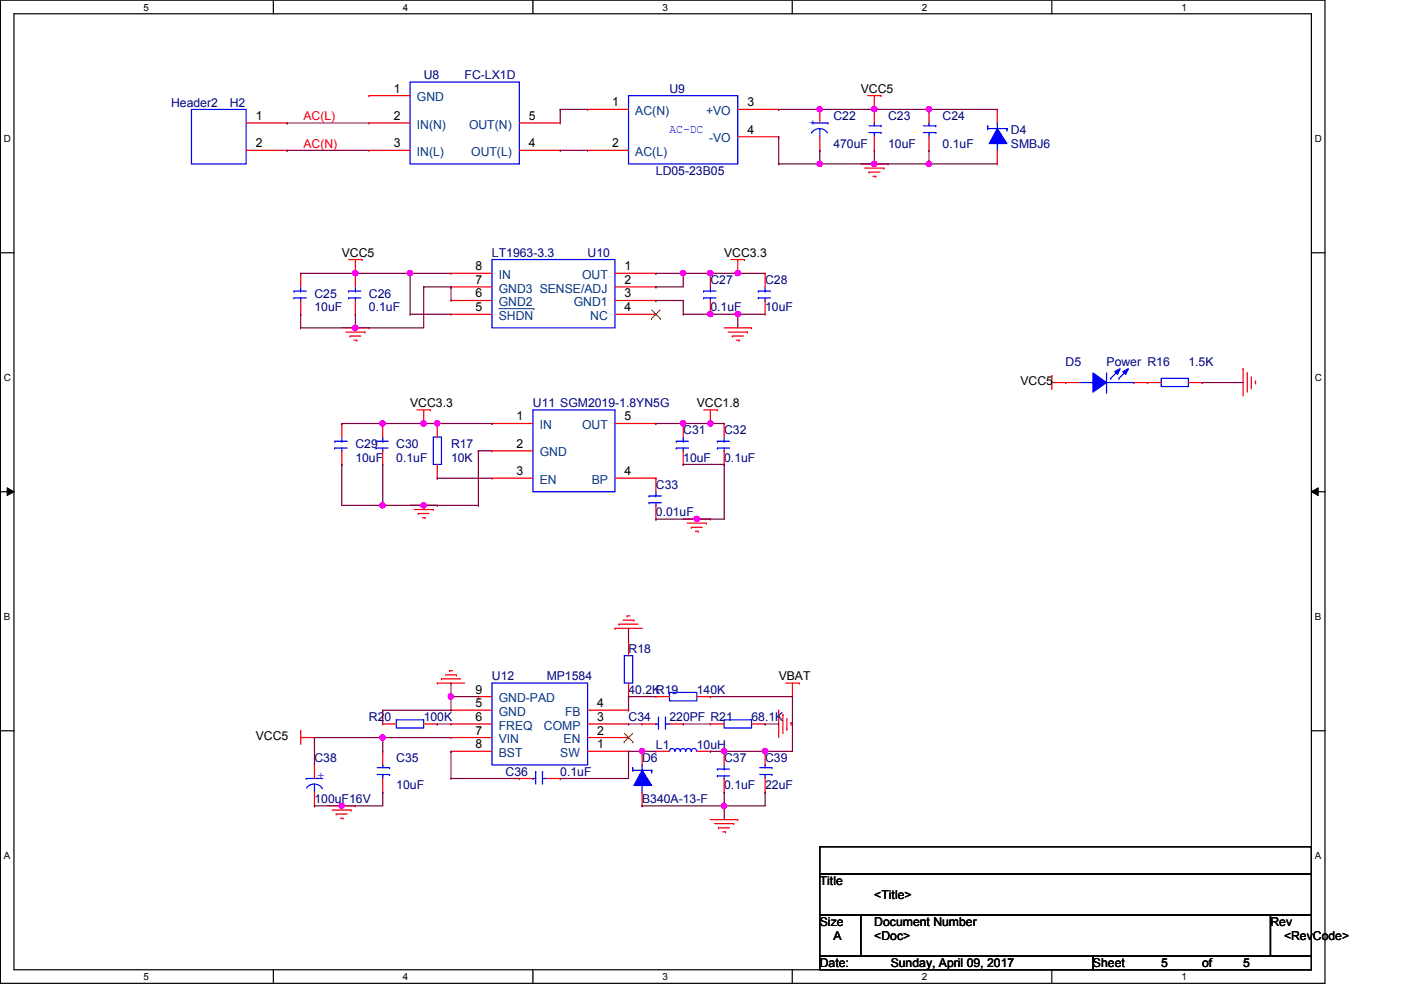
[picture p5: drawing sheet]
<svg xmlns="http://www.w3.org/2000/svg" width="297mm" height="210mm" viewBox="0 0 297 210" stroke-linecap="round" stroke-linejoin="round" font-family="sans-serif">
<path d="M.1 0h280.8v208.5h-280.8zM3 2.9h275v202.7h-275z" fill="none" stroke="#000" stroke-width=".25"/>
<g fill="#fff">
<path d="M30.4 .3h1.2v2.4h-1.2z"/>
<path d="M30.4 205.9h1.2v2.3h-1.2z"/>
</g>
<path d="M58 0v2.9M58 205.6v2.9" fill="none" stroke="#000" stroke-width=".25"/>
<g fill="#fff">
<path d="M85.4 .3h1.2v2.4h-1.2z"/>
<path d="M85.4 205.9h1.2v2.3h-1.2z"/>
</g>
<path d="M113 0v2.9M113 205.6v2.9" fill="none" stroke="#000" stroke-width=".25"/>
<g fill="#fff">
<path d="M140.5 .3h1.1v2.4h-1.1z"/>
<path d="M140.5 205.9h1.1v2.3h-1.1z"/>
</g>
<path d="M168 0v2.9M168 205.6v2.9" fill="none" stroke="#000" stroke-width=".25"/>
<g fill="#fff">
<path d="M195.4 .3h1.2v2.4h-1.2z"/>
<path d="M195.4 205.9h1.2v2.3h-1.2z"/>
</g>
<path d="M223 0v2.9M223 205.6v2.9" fill="none" stroke="#000" stroke-width=".25"/>
<g fill="#fff">
<path d="M250.5 .3h1.1v2.4h-1.1z"/>
<path d="M250.5 205.9h1.1v2.3h-1.1z"/>
<path d="M.8 28.2h1.5v2.4h-1.5z"/>
<path d="M278.8 28.2h1.4v2.4h-1.4z"/>
<path d="M.8 78.9h1.5v2.3h-1.5z"/>
<path d="M278.8 78.9h1.4v2.3h-1.4z"/>
</g>
<path d="M.1 53.6h2.9M278 53.6h2.9" fill="none" stroke="#000" stroke-width=".25"/>
<g fill="#fff">
<path d="M.8 129.6h1.4v2.3h-1.4z"/>
<path d="M278.8 129.6h1.3v2.3h-1.3z"/>
</g>
<path d="M.1 104.3h2.9M278 104.3h2.9" fill="none" stroke="#000" stroke-width=".25"/>
<path d="M1.5 103.4l1.5 .9-1.5 .8zM278 104.3l1.5-.9v1.7z" fill="#000"/>
<path d="M1.5 103.4l1.5 .9-1.5 .8zM278 104.3l1.5-.9v1.7z" fill="none" stroke="#000" stroke-width=".21"/>
<g fill="#fff">
<path d="M.8 180.3h1.4v2.3h-1.4z"/>
<path d="M278.8 180.3h1.3v2.3h-1.3z"/>
</g>
<path d="M.1 154.9h2.9M278 154.9h2.9M173.8 179.5h104.2v5.8h-104.2zM173.8 185.3h104.2v8.7h-104.2zM173.8 194h8.7v8.7h-8.7zM182.5 194h86.9v8.7h-86.9zM269.4 194h8.6v8.7h-8.6zM173.8 202.7h57.9v2.9h-57.9zM231.7 202.7h46.3v2.9h-46.3z" fill="none" stroke="#000" stroke-width=".25"/>
<g fill="none" stroke="#f00" stroke-width=".25">
<path d="M52.2 26.1h8.7M52.2 31.9h8.7M60.9 26.1h.1M60.9 31.9h.1M173.8 31.9h.1M173.8 23.2h.1M173.8 23.2v2.9M173.8 29v2.9M182.5 34.8h5.8M183.3 35.6h4.1M183.9 20.3h2.9M184.2 36.5h.1"/>
<path d="M184.2 36.5h2.4M185.1 37.4h.6M185.4 23.2h.1M185.4 20.3v2.9M185.7 37.4h.1M186.8 20.3h.1M187.4 35.6h.1M188.3 34.8h.1M197 31.9h.1M197 23.2h.1M197 23.2v2.9M197 29v2.9"/>
<path d="M73.9 55h2.9M75.3 58h.1M75.3 55v5.8M76.8 55h.1M150.6 58h.1M150.6 58v2.8M155 55h2.9M156.4 58h.1M156.4 55v3M157.9 55h.1M72.5 69.5h5.7M73.3 70.4h4.1"/>
<path d="M74.2 71.2h.1M74.2 71.2h2.3M75.1 72.1h.5M75.3 66.6h.1M75.3 63.7v2.9M75.6 72.1h.1M77.4 70.4h.1M78.2 69.5h.1M150.6 66.6h.1M150.6 63.7v2.9M153.5 69.5h5.8M154.4 70.4h4.1"/>
<path d="M155.3 71.2h.1M155.3 71.2h2.3M156.1 72.1h.6M156.7 72.1h.1M158.5 70.4h.1M159.3 69.5h.1M223 79.7h.1M223 79.7v2.8M263.6 78.2h.1M263.6 78.2v5.8M264.5 79.1h.1M264.5 79.1v4"/>
<path d="M265.3 79.9v2.4M88.4 86.9h2.9M89.8 89.8h.1M89.8 86.9v2.9M91.3 86.9h.1M92.7 89.8h.1M92.7 89.8v2.9M92.7 98.5v2.9M104.3 89.8h.1M104.3 95.6h.1M104.3 89.8h8.7M104.3 95.6h8.7"/>
<path d="M130.4 89.8h8.7M139.1 89.8h.1M144.9 89.8h.1M144.9 98.5h.1M144.9 89.8v2.9M144.9 95.6v2.9M149.2 86.9h2.9M150.6 89.8h.1M150.6 86.9v2.9M152.1 86.9h.1M223 81.1h2.9M225.9 81.1h.1"/>
<path d="M265.3 82.3h.1M266.2 80.8h.1M266.2 80.8v.6M86.9 107.1h5.8M87.8 108h4.1M88.7 108.9h.1M88.7 108.9h2.3M89.5 109.8h.6M90.1 109.8h.1M91.9 108h.1M92.7 107.1h.1M92.7 101.4h.1"/>
<path d="M104.3 101.4h.1M104.3 101.4h8.7M130.4 101.4h8.7M139.1 101.4h.1M144.9 110.1h5.7M145.7 110.9h4.1M146.6 111.8h.1M146.6 111.8h2.3M147.4 112.6h.6M148 112.6h.1M149.8 110.9h.1M150.6 110.1h.1"/>
<path d="M130.4 133.2h.1M130.4 133.2h5.7M131.2 132.3h.1M131.2 132.3h4.1M132.1 131.5h2.3M133 130.6h.1M133 130.6h.6M133.3 136.1h.1M133.3 136.1v2.9M134.4 131.5h.1M63.8 154.9h.1M63.8 156.4h2.9"/>
<path d="M63.8 154.9v2.9M66.7 156.4h.1M81.1 153.5h.1M81.1 153.5h2.9M89.8 153.5h2.9M92.7 144.8h.1M92.7 153.5h.1M92.7 144.8h5.8M93.6 143.9h.1M93.6 143.9h4.1M94.4 143.1h2.4M95.3 142.2h.1"/>
<path d="M95.3 142.2h.6M95.6 159.3h.1M95.6 156.4h.1M95.6 153.5h.1M95.6 150.6h.1M95.6 156.4h8.7M95.6 153.5h8.7M95.6 159.3h8.7M95.6 150.6h8.7M96.8 143.1h.1M101.4 147.7h.1M101.4 147.7h2.9"/>
<path d="M124.6 156.4h8.7M124.6 153.5h8.7M124.6 159.3h8.7M124.6 150.6h8.7M133.3 147.7h.1M133.3 159.3h.1M133.3 156.4h.1M133.3 153.5h.1M133.3 150.6h.1M133.3 144.8v2.9M139.1 159.3h.1M139.1 147.7h.1"/>
<path d="M139.1 159.3h2.8M139.1 147.7h2.8M147.7 159.3h2.9M147.7 147.7h2.9M150.6 159.3h.1M150.6 147.7h.1M162.2 159.3h.1M162.2 159.3v2.9M165.1 150.6h.1M165.1 150.6v5.8M166 151.5h.1M166 151.5v4"/>
<path d="M166.6 144.8h2.9M166.8 154.6h.1M166.8 152.3v2.3M167.7 153.2h.1M167.7 153.2v.6M168 147.7h.1M168 144.8v2.9M169.5 144.8h.1M69.6 170.9h5.7M70.4 171.7h4.1M71.3 172.6h.1M71.3 172.6h2.3"/>
<path d="M72.2 173.5h.5M72.7 173.5h.1M74.5 171.7h.1M75.3 170.9h.1M110.1 165.1h.1M110.1 165.1h2.9M115.9 165.1h2.9M118.8 165.1h.1M150.6 173.8h5.8M151.5 174.6h4.1M152.4 175.5h.1M152.4 175.5h2.3"/>
<path d="M153.2 176.4h.6M153.8 176.4h.1M155.6 174.6h.1M156.4 173.8h.1M162.2 168h.1M162.2 165.1v2.9"/>
</g>
<g fill="none" stroke="#00f" stroke-width=".25">
<path d="M40.6 23.2h11.6v11.6h-11.6zM172.1 26.1h3.5M173.8 27.3h.1M173.8 27.3v1.7M175.4 28.2a2.01 2.01 0 0 0-3.4 0M175.6 26.1h.1M195.8 28.1h2.6M195.8 26.7h2.6M197 28.1h.1M197 26.1h.1M197 26.1v.6M197 28.1v.9"/>
<path d="M198.4 28.1h.1M198.4 26.7h.1M73.9 61.7h.1M73.9 63.2h.1M73.9 61.7h2.6M73.9 63.2h2.6M75.3 61.7h.1M75.3 63.7h.1M75.3 60.8v.9M75.3 63.2v.5M149.2 61.7h.1M149.2 63.2h.1"/>
<path d="M149.2 61.7h2.6M149.2 63.2h2.6M150.6 61.7h.1M150.6 63.7h.1M150.6 60.8v.9M150.6 63.2v.5M91.9 92.7h1.7v5.8h-1.7zM113 86.9h17.4v17.4h-17.4zM143.4 93.6h.1M143.4 95h.1M143.4 93.6h2.6M143.4 95h2.6"/>
<path d="M144.9 93.6h.1M144.9 95.6h.1M144.9 92.7v.9M144.9 95v.6M132.4 139h1.8v5.8h-1.8zM84 152.6h5.8v1.7h-5.8zM104.3 144.8h20.3v17.4h-20.3zM141.9 146.8h5.8v1.8h-5.8zM143 159.3a.55 .55 0 0 0-.5-.6 .55 .55 0 0 0-.6 .6M144.2 159.3a.53 .53 0 0 0-.6-.6 .53 .53 0 0 0-.5 .6M145.3 159.3a.53 .53 0 0 0-.5-.6 .53 .53 0 0 0-.5 .6M146.5 159.3a.55 .55 0 0 0-.6-.6 .55 .55 0 0 0-.5 .6"/>
<path d="M147.7 159.3a.53 .53 0 0 0-.6-.6 .53 .53 0 0 0-.5 .6M113 165.1h.1M113 165.1h.6M113.6 163.6h.1M113.6 163.6v2.6M115 163.6h.1M115 165.1h.1M115 163.6v2.6M115 165.1h.9M161.1 164.2h2.6M161.1 162.8h2.6M162.2 164.2h.1"/>
<path d="M162.2 162.2h.1M162.2 162.2v.6M162.2 164.2v.9M163.7 164.2h.1M163.7 162.8h.1"/>
</g>
<path d="M132.3 157.3h.1M132.4 155.5l1.8 1.8M134.2 155.5l-1.9 1.8M134.2 157.3h.1" fill="none" stroke="#804000" stroke-width=".21"/>
<path d="M136.1 163.3l2.1 3.2h-3.8z" fill-rule="evenodd" fill="#00f"/>
<g fill="none" stroke="#00f" stroke-width=".25">
<path d="M133.3 20.3h23.1v14.5h-23.1zM184.2 28.1h2.6M184.2 26.7h2.6M185.4 28.1h.1M185.4 26.1h.1M185.4 26.1v.6M185.4 28.1v.9M186.8 28.1h.1M186.8 26.7h.1M104.3 55h26.1v14.5h-26.1zM62.3 61.7h.1M62.3 63.2h.1"/>
<path d="M62.3 61.7h2.6M62.3 63.2h2.6M63.8 61.7h.1M63.8 63.7h.1M63.8 60.8v.9M63.8 63.2v.5M79.7 93.6h.1M79.7 95h.1M79.7 93.6h2.6M79.7 95h2.6M81.1 93.6h.1M81.1 95.6h.1"/>
<path d="M81.1 92.7v.9M81.1 95v.6M246.2 80.2h5.8v1.8h-5.8zM139.1 153.5h.1M139.1 153.5h.5M139.6 152.1h.1M139.6 152.1v2.5M141.1 152.1h.1M141.1 153.5h.1M141.1 152.1v2.5M141.1 153.5h.8M64.9 165.1h.1"/>
<path d="M64.9 165.1h3.5M65 167.1a2.03 2.03 0 0 1 3.4 .1M66.7 166.2h.1M66.7 166.2v1.8M134.2 163.3h.1M134.2 162.8h.1M134.2 163.3h4M134.2 162.8v.5M136.1 163.3l2.1 3.2h-3.8zM136.1 168h.1M136.1 162.2h.1M136.1 162.2v1.1"/>
<path d="M136.1 166.5v1.5M138.2 163.3h.1M138.2 163.3v.6M152.1 163.1h.1M152.1 164.5h.1M152.1 163.1h2.6M152.1 164.5h2.6M153.5 163.1h.1M153.5 165.1h.1M153.5 162.2v.9M153.5 164.5v.6"/>
</g>
<g fill="none" stroke="#f00" stroke-width=".25">
<path d="M124.6 23.2h.1M124.6 31.9h.1M124.6 23.2h8.7M124.6 31.9h8.7M156.4 23.2h8.7M156.4 29h8.7M165.1 23.2h.1M165.1 29h.1M185.4 31.9h.1M185.4 23.2h.1M185.4 23.2v2.9M185.4 29v2.9"/>
<path d="M63.8 58h.1M63.8 58v2.8M95.6 58h.1M95.6 58h8.7M130.4 58h8.7M139.1 58h.1M63.8 66.6h.1M63.8 63.7v2.9M95.6 60.8h.1M95.6 63.7h.1M95.6 66.6h.1M95.6 60.8h8.7"/>
<path d="M95.6 63.7h8.7M95.6 66.6h8.7M130.4 60.8h8.7M130.4 63.7h8.7M130.4 66.6h8.7M139.1 60.8h.1M139.1 63.7h.1M139.1 66.6h.1M81.1 89.8h.1M81.1 98.5h.1M81.1 89.8v2.9M81.1 95.6v2.9"/>
<path d="M243.3 81.1h.1M243.3 81.1h2.9M252 81.1h2.9M254.9 81.1h.1M136.1 159.3h.1M136.1 153.5h.1M136.1 159.3v2.9M136.1 153.5h3M141.9 153.5h3M144.9 153.5h.1M153.5 159.3h.1M153.5 159.3v2.9"/>
<path d="M66.7 170.9h.1M66.7 162.2h.1M66.7 162.2v2.9M66.7 168v2.9M136.1 170.9h.1M136.1 168v2.9M153.5 168h.1M153.5 165.1v2.9"/>
</g>
<path d="M138.1 67.6h.1M138.2 65.7l1.8 1.9M140 65.7l-1.9 1.9M140 67.6h.1" fill="none" stroke="#804000" stroke-width=".21"/>
<path d="M105.7 65.4h7.5M113.2 65.4h.1" fill="none" stroke="#004080" stroke-width=".21"/>
<path d="M236.3 78.8l1.2-.6-.6 1.2z" fill-rule="evenodd" fill="#00f"/>
<path d="M236.3 78.8l1.2-.6-.6 1.2zM237.2 78.5l-1.7 1.7M239 78.5l-1.8 1.7M228.8 81.1h2.9M231.7 81.1h.1M234.6 81.1h5.8M235.5 80.2h.1M237.2 80.2h.1M240.4 81.1h.1" fill="none" stroke="#00f" stroke-width=".25"/>
<path d="M231.7 79.1l2.9 2-2.9 2z" fill-rule="evenodd" fill="#00f"/>
<path d="M231.7 79.1l2.9 2-2.9 2zM234.6 79.1v4M234.6 83.1h.1" fill="none" stroke="#00f" stroke-width=".25"/>
<path d="M238.1 78.8l1.1-.6-.5 1.2z" fill-rule="evenodd" fill="#00f"/>
<g fill="none" stroke="#00f" stroke-width=".25">
<path d="M86.9 17.4h23.2v17.4h-23.2zM238.1 78.8l1.1-.6-.5 1.2zM152.1 93.6h.1M152.1 95h.1M152.1 93.6h2.6M152.1 95h2.6M153.5 93.6h.1M153.5 95.6h.1M153.5 92.7v.9M153.5 95v.6M137.6 105.2h.1M137.6 106.6h.1"/>
<path d="M137.6 105.2h2.6M137.6 106.6h2.6M139.1 105.2h.1M139.1 107.1h.1M139.1 104.3v.9M139.1 106.6v.5M80 164.2h2.6M80 162.8h2.6M81.1 164.2h.1M81.1 162.2h.1M81.1 162.2v.6M81.1 164.2v.9"/>
<path d="M82.6 164.2h.1M82.6 162.8h.1"/>
</g>
<g fill="none" stroke="#f00" stroke-width=".25">
<path d="M78.2 20.3h.1M78.2 26.1h.1M78.2 31.9h.1M78.2 20.3h8.7M78.2 26.1h8.7M78.2 31.9h8.7M110.1 26.1h8.7M110.1 31.9h8.7M118.8 31.9h.1M118.8 26.1h.1M153.5 89.8h.1M153.5 98.5h.1"/>
<path d="M153.5 89.8v2.9M153.5 95.6v2.9M225.9 81.1h.1M225.9 81.1h2.9M240.4 81.1h2.9M243.3 81.1h.1M139.1 101.4h.1M139.1 110.1h.1M139.1 101.4v2.9M139.1 107.1v3M81.1 159.3h.1M81.1 159.3v2.9"/>
<path d="M81.1 168h.1M81.1 165.1v2.9"/>
</g>
<path d="M211.5 27.3l2 3.1h-3.8z" fill-rule="evenodd" fill="#00f"/>
<g fill="none" stroke="#00f" stroke-width=".25">
<path d="M209.4 27.3h.1M209.4 26.7h.1M209.4 27.3h4.1M209.4 26.7v.6M211.5 27.3l2 3.1h-3.8zM211.5 31.9h.1M211.5 26.1h.1M211.5 26.1v1.2M211.5 30.4v1.5M213.5 27.3h.1M213.5 27.3v.5M160.8 61.7h.1"/>
<path d="M160.8 63.2h.1M160.8 61.7h2.6M160.8 63.2h2.6M162.2 61.7h.1M162.2 63.7h.1M162.2 60.8v.9M162.2 63.2v.5M71 93.6h.1M71 95h.1M71 93.6h2.6M71 95h2.6M72.5 93.6h.1"/>
<path d="M72.5 95.6h.1M72.5 92.7v.9M72.5 95v.6M153.5 152.6h5.8v1.7h-5.8z"/>
</g>
<g fill="none" stroke="#f00" stroke-width=".25">
<path d="M211.5 34.8h.1M211.5 23.2h.1M211.5 23.2v2.9M211.5 31.9v2.9M162.2 58h.1M162.2 58v2.8M162.2 66.6h.1M162.2 63.7v2.9M72.5 89.8h.1M72.5 98.5h.1M72.5 89.8v2.9M72.5 95.6v2.9"/>
<path d="M150.6 153.5h.1M150.6 153.5h2.9M159.3 153.5h2.9M162.2 153.5h.1"/>
</g>
<path d="M60.9 26.1h.1M60.9 31.9h.1M60.9 31.9h17.3M60.9 26.1h17.3M118.8 23.2h.1M118.8 31.9h.1M118.8 23.2h5.8M118.8 23.2v2.9M118.8 31.9h5.8M165.1 23.2h.1M165.1 23.2h20.3M173.8 23.2h.1" fill="none" stroke="#800040" stroke-width=".25"/>
<circle cx="185.4" cy="23.2" r=".56" fill="#f0f"/>
<circle cx="185.4" cy="23.2" r=".56" fill="none" stroke="#f0f" stroke-width=".25"/>
<circle cx="173.8" cy="23.2" r=".56" fill="#f0f"/>
<circle cx="173.8" cy="23.2" r=".56" fill="none" stroke="#f0f" stroke-width=".25"/>
<path d="M185.4 23.2h.1M185.4 23.2h26.1M197 23.2h.1" fill="none" stroke="#800040" stroke-width=".25"/>
<circle cx="196.9" cy="23.2" r=".56" fill="#f0f"/>
<circle cx="196.9" cy="23.2" r=".56" fill="none" stroke="#f0f" stroke-width=".25"/>
<path d="M165.1 34.8h.1M165.1 29h.1M165.1 34.8h20.3M165.1 29v5.8M173.8 31.9h.1M173.8 34.8h.1M173.8 31.9v2.9" fill="none" stroke="#800040" stroke-width=".25"/>
<circle cx="185.4" cy="34.8" r=".56" fill="#f0f"/>
<circle cx="185.4" cy="34.8" r=".56" fill="none" stroke="#f0f" stroke-width=".25"/>
<circle cx="173.8" cy="34.8" r=".56" fill="#f0f"/>
<circle cx="173.8" cy="34.8" r=".56" fill="none" stroke="#f0f" stroke-width=".25"/>
<path d="M185.4 31.9h.1M185.4 34.8h.1M185.4 31.9v2.9M185.4 34.8h11.6" fill="none" stroke="#800040" stroke-width=".25"/>
<circle cx="196.9" cy="34.8" r=".56" fill="#f0f"/>
<circle cx="196.9" cy="34.8" r=".56" fill="none" stroke="#f0f" stroke-width=".25"/>
<path d="M197 31.9h.1M197 34.8h.1M197 31.9v2.9M197 34.8h14.5M63.8 58h.1M63.8 58h11.5" fill="none" stroke="#800040" stroke-width=".25"/>
<circle cx="75.3" cy="57.9" r=".56" fill="#f0f"/>
<circle cx="75.3" cy="57.9" r=".56" fill="none" stroke="#f0f" stroke-width=".25"/>
<path d="M75.3 58h.1M75.3 58h11.6" fill="none" stroke="#800040" stroke-width=".25"/>
<circle cx="86.9" cy="57.9" r=".56" fill="#f0f"/>
<circle cx="86.9" cy="57.9" r=".56" fill="none" stroke="#f0f" stroke-width=".25"/>
<g fill="none" stroke="#800040" stroke-width=".25">
<path d="M86.9 58h.1M86.9 58v8.6M86.9 58h8.7M63.8 69.5h.1M75.3 69.5h.1M75.3 66.6h.1M75.3 66.6v2.9M86.9 66.6h.1M86.9 66.6h8.7M89.8 60.8h.1M89.8 60.8h5.8M89.8 60.8v8.7h-26"/>
<path d="M95.6 60.8h.1M95.6 60.8v2.9"/>
</g>
<circle cx="75.3" cy="69.5" r=".56" fill="#f0f"/>
<circle cx="75.3" cy="69.5" r=".56" fill="none" stroke="#f0f" stroke-width=".25"/>
<path d="M139.1 58h.1M139.1 58h5.8M63.8 66.6h.1M63.8 66.6v2.9" fill="none" stroke="#800040" stroke-width=".25"/>
<circle cx="144.8" cy="57.9" r=".56" fill="#f0f"/>
<circle cx="144.8" cy="57.9" r=".56" fill="none" stroke="#f0f" stroke-width=".25"/>
<path d="M150.6 58h.1M150.6 58h5.8" fill="none" stroke="#800040" stroke-width=".25"/>
<circle cx="156.4" cy="57.9" r=".56" fill="#f0f"/>
<circle cx="156.4" cy="57.9" r=".56" fill="none" stroke="#f0f" stroke-width=".25"/>
<path d="M144.9 58h.1M144.9 58v2.8h-5.8M144.9 58h5.7M139.1 60.8h.1" fill="none" stroke="#800040" stroke-width=".25"/>
<circle cx="150.6" cy="57.9" r=".56" fill="#f0f"/>
<circle cx="150.6" cy="57.9" r=".56" fill="none" stroke="#f0f" stroke-width=".25"/>
<path d="M139.1 63.7h.1M139.1 63.7h5.8M144.9 63.7h.1M144.9 66.6h.1M144.9 63.7v2.9M144.9 66.6h11.5M150.6 66.6h.1" fill="none" stroke="#800040" stroke-width=".25"/>
<circle cx="150.6" cy="66.6" r=".56" fill="#f0f"/>
<circle cx="150.6" cy="66.6" r=".56" fill="none" stroke="#f0f" stroke-width=".25"/>
<path d="M156.4 66.6h.1M156.4 66.6v2.9M156.4 66.6h5.8" fill="none" stroke="#800040" stroke-width=".25"/>
<circle cx="156.4" cy="66.6" r=".56" fill="#f0f"/>
<circle cx="156.4" cy="66.6" r=".56" fill="none" stroke="#f0f" stroke-width=".25"/>
<path d="M156.4 58h.1M156.4 58h5.8M150.6 159.3h.1M150.6 159.3h2.9" fill="none" stroke="#800040" stroke-width=".25"/>
<circle cx="153.5" cy="159.3" r=".56" fill="#f0f"/>
<circle cx="153.5" cy="159.3" r=".56" fill="none" stroke="#f0f" stroke-width=".25"/>
<path d="M133.3 159.3h.1M133.3 159.3h2.8M153.5 170.9h.1M153.5 170.9v2.9" fill="none" stroke="#800040" stroke-width=".25"/>
<circle cx="136.1" cy="159.3" r=".56" fill="#f0f"/>
<circle cx="136.1" cy="159.3" r=".56" fill="none" stroke="#f0f" stroke-width=".25"/>
<path d="M66.7 156.4h.1M66.7 156.4v5.8M66.7 156.4h14.4M81.1 150.6h.1M81.1 150.6v2.9M95.6 147.7h.1M95.6 147.7h5.8" fill="none" stroke="#800040" stroke-width=".25"/>
<circle cx="95.6" cy="147.7" r=".56" fill="#f0f"/>
<circle cx="95.6" cy="147.7" r=".56" fill="none" stroke="#f0f" stroke-width=".25"/>
<path d="M95.6 144.8h.1M95.6 159.3h.1M95.6 144.8v2.9M95.6 159.3v5.8M133.3 159.3h.1M133.3 159.3v5.8h-14.5M95.6 165.1h.1M95.6 165.1h14.5M118.8 165.1h.1M136.1 170.9h.1M153.5 168h.1M153.5 168v2.9h-17.4" fill="none" stroke="#800040" stroke-width=".25"/>
<circle cx="153.5" cy="170.9" r=".56" fill="#f0f"/>
<circle cx="153.5" cy="170.9" r=".56" fill="none" stroke="#f0f" stroke-width=".25"/>
<g fill="none" stroke="#800040" stroke-width=".25">
<path d="M133.3 133.2h.1M133.3 133.2v2.9M81.1 150.6h.1M95.6 147.7h.1M95.6 147.7v2.9h-14.5M133.3 153.5h.1M133.3 147.7h.1M133.3 153.5h2.8M133.3 147.7v2.9M133.3 147.7h5.8M136.1 159.3h.1M136.1 159.3h3"/>
<path d="M144.9 153.5h.1M144.9 153.5h5.7M150.6 147.7h.1M150.6 147.7h17.4M153.5 159.3h.1M162.2 153.5h.1M162.2 159.3h.1M162.2 153.5h2.9M168 147.7h.1M168 147.7v11.6h-14.5"/>
</g>
<circle cx="162.2" cy="159.3" r=".56" fill="#f0f"/>
<circle cx="162.2" cy="159.3" r=".56" fill="none" stroke="#f0f" stroke-width=".25"/>
<path d="M81.1 156.4h.1M81.1 156.4v2.9M92.7 153.5h.1M92.7 153.5h2.9M153.5 170.9h.1M162.2 168h.1M162.2 168v2.9h-8.7" fill="none" stroke="#800040" stroke-width=".25"/>
<circle cx="81.1" cy="156.4" r=".56" fill="#f0f"/>
<circle cx="81.1" cy="156.4" r=".56" fill="none" stroke="#f0f" stroke-width=".25"/>
<path d="M81.1 156.4h.1M81.1 156.4h14.5M72.5 170.9h.1M72.5 170.9h8.6" fill="none" stroke="#800040" stroke-width=".25"/>
<circle cx="72.4" cy="170.9" r=".56" fill="#f0f"/>
<circle cx="72.4" cy="170.9" r=".56" fill="none" stroke="#f0f" stroke-width=".25"/>
<path d="M72.5 89.8h.1M72.5 89.8h8.6M254.9 81.1h.1M254.9 81.1h8.7M66.7 170.9h.1M66.7 170.9h5.8M81.1 168h.1M81.1 168v2.9" fill="none" stroke="#800040" stroke-width=".25"/>
<circle cx="81.1" cy="89.8" r=".56" fill="#f0f"/>
<circle cx="81.1" cy="89.8" r=".56" fill="none" stroke="#f0f" stroke-width=".25"/>
<path d="M81.1 89.8h8.7M81.1 98.5v8.6M89.8 89.8h.1M81.1 107.1h.1M81.1 107.1h8.7M89.8 107.1h.1" fill="none" stroke="#800040" stroke-width=".25"/>
<circle cx="81.1" cy="107.1" r=".56" fill="#f0f"/>
<circle cx="81.1" cy="107.1" r=".56" fill="none" stroke="#f0f" stroke-width=".25"/>
<path d="M72.5 98.5h.1M72.5 98.5v8.6h8.6M101.4 95.6h.1M101.4 95.6h2.9M101.4 95.6v11.5M139.1 89.8h.1M139.1 89.8h5.8M81.1 107.1h.1" fill="none" stroke="#800040" stroke-width=".25"/>
<circle cx="144.8" cy="89.8" r=".56" fill="#f0f"/>
<circle cx="144.8" cy="89.8" r=".56" fill="none" stroke="#f0f" stroke-width=".25"/>
<path d="M144.9 89.8h.1M144.9 89.8h5.7" fill="none" stroke="#800040" stroke-width=".25"/>
<circle cx="150.6" cy="89.8" r=".56" fill="#f0f"/>
<circle cx="150.6" cy="89.8" r=".56" fill="none" stroke="#f0f" stroke-width=".25"/>
<path d="M144.9 98.5h.1M144.9 98.5h8.6M153.5 98.5h.1M153.5 98.5v11.6h-14.4M139.1 110.1h.1M147.7 110.1h.1" fill="none" stroke="#800040" stroke-width=".25"/>
<circle cx="147.7" cy="110" r=".56" fill="#f0f"/>
<circle cx="147.7" cy="110" r=".56" fill="none" stroke="#f0f" stroke-width=".25"/>
<path d="M89.8 89.8h2.9M92.7 89.8h.1M150.6 89.8h.1M150.6 89.8h2.9" fill="none" stroke="#800040" stroke-width=".25"/>
<circle cx="89.8" cy="89.8" r=".57" fill="#f0f"/>
<circle cx="89.8" cy="89.8" r=".57" fill="none" stroke="#f0f" stroke-width=".25"/>
<path d="M89.8 107.1h11.6M101.4 107.1h.1" fill="none" stroke="#800040" stroke-width=".25"/>
<circle cx="89.8" cy="107.2" r=".56" fill="#f0f"/>
<circle cx="89.8" cy="107.2" r=".56" fill="none" stroke="#f0f" stroke-width=".25"/>
<path d="M92.7 89.8h11.6M104.3 89.8h.1" fill="none" stroke="#800040" stroke-width=".25"/>
<circle cx="92.7" cy="89.8" r=".56" fill="#f0f"/>
<circle cx="92.7" cy="89.8" r=".56" fill="none" stroke="#f0f" stroke-width=".25"/>
<path d="M92.7 101.4h.1M92.7 101.4h11.6" fill="none" stroke="#800040" stroke-width=".25"/>
<circle cx="185.4" cy="23.2" r=".56" fill="#f0f"/>
<circle cx="185.4" cy="23.2" r=".56" fill="none" stroke="#f0f" stroke-width=".25"/>
<circle cx="173.8" cy="23.2" r=".56" fill="#f0f"/>
<circle cx="173.8" cy="23.2" r=".56" fill="none" stroke="#f0f" stroke-width=".25"/>
<circle cx="196.9" cy="23.2" r=".56" fill="#f0f"/>
<circle cx="196.9" cy="23.2" r=".56" fill="none" stroke="#f0f" stroke-width=".25"/>
<circle cx="185.4" cy="34.8" r=".56" fill="#f0f"/>
<circle cx="185.4" cy="34.8" r=".56" fill="none" stroke="#f0f" stroke-width=".25"/>
<circle cx="173.8" cy="34.8" r=".56" fill="#f0f"/>
<circle cx="173.8" cy="34.8" r=".56" fill="none" stroke="#f0f" stroke-width=".25"/>
<circle cx="196.9" cy="34.8" r=".56" fill="#f0f"/>
<circle cx="196.9" cy="34.8" r=".56" fill="none" stroke="#f0f" stroke-width=".25"/>
<circle cx="75.3" cy="57.9" r=".56" fill="#f0f"/>
<circle cx="75.3" cy="57.9" r=".56" fill="none" stroke="#f0f" stroke-width=".25"/>
<circle cx="86.9" cy="57.9" r=".56" fill="#f0f"/>
<circle cx="86.9" cy="57.9" r=".56" fill="none" stroke="#f0f" stroke-width=".25"/>
<circle cx="75.3" cy="69.5" r=".56" fill="#f0f"/>
<circle cx="75.3" cy="69.5" r=".56" fill="none" stroke="#f0f" stroke-width=".25"/>
<circle cx="144.8" cy="57.9" r=".56" fill="#f0f"/>
<circle cx="144.8" cy="57.9" r=".56" fill="none" stroke="#f0f" stroke-width=".25"/>
<circle cx="156.4" cy="57.9" r=".56" fill="#f0f"/>
<circle cx="156.4" cy="57.9" r=".56" fill="none" stroke="#f0f" stroke-width=".25"/>
<circle cx="150.6" cy="57.9" r=".56" fill="#f0f"/>
<circle cx="150.6" cy="57.9" r=".56" fill="none" stroke="#f0f" stroke-width=".25"/>
<circle cx="150.6" cy="66.6" r=".56" fill="#f0f"/>
<circle cx="150.6" cy="66.6" r=".56" fill="none" stroke="#f0f" stroke-width=".25"/>
<circle cx="156.4" cy="66.6" r=".56" fill="#f0f"/>
<circle cx="156.4" cy="66.6" r=".56" fill="none" stroke="#f0f" stroke-width=".25"/>
<circle cx="153.5" cy="159.3" r=".56" fill="#f0f"/>
<circle cx="153.5" cy="159.3" r=".56" fill="none" stroke="#f0f" stroke-width=".25"/>
<circle cx="136.1" cy="159.3" r=".56" fill="#f0f"/>
<circle cx="136.1" cy="159.3" r=".56" fill="none" stroke="#f0f" stroke-width=".25"/>
<circle cx="95.6" cy="147.7" r=".56" fill="#f0f"/>
<circle cx="95.6" cy="147.7" r=".56" fill="none" stroke="#f0f" stroke-width=".25"/>
<circle cx="153.5" cy="170.9" r=".56" fill="#f0f"/>
<circle cx="153.5" cy="170.9" r=".56" fill="none" stroke="#f0f" stroke-width=".25"/>
<circle cx="162.2" cy="159.3" r=".56" fill="#f0f"/>
<circle cx="162.2" cy="159.3" r=".56" fill="none" stroke="#f0f" stroke-width=".25"/>
<circle cx="81.1" cy="156.4" r=".56" fill="#f0f"/>
<circle cx="81.1" cy="156.4" r=".56" fill="none" stroke="#f0f" stroke-width=".25"/>
<circle cx="72.4" cy="170.9" r=".56" fill="#f0f"/>
<circle cx="72.4" cy="170.9" r=".56" fill="none" stroke="#f0f" stroke-width=".25"/>
<circle cx="81.1" cy="89.8" r=".56" fill="#f0f"/>
<circle cx="81.1" cy="89.8" r=".56" fill="none" stroke="#f0f" stroke-width=".25"/>
<circle cx="81.1" cy="107.1" r=".56" fill="#f0f"/>
<circle cx="81.1" cy="107.1" r=".56" fill="none" stroke="#f0f" stroke-width=".25"/>
<circle cx="144.8" cy="89.8" r=".56" fill="#f0f"/>
<circle cx="144.8" cy="89.8" r=".56" fill="none" stroke="#f0f" stroke-width=".25"/>
<circle cx="150.6" cy="89.8" r=".56" fill="#f0f"/>
<circle cx="150.6" cy="89.8" r=".56" fill="none" stroke="#f0f" stroke-width=".25"/>
<circle cx="147.7" cy="110" r=".56" fill="#f0f"/>
<circle cx="147.7" cy="110" r=".56" fill="none" stroke="#f0f" stroke-width=".25"/>
<circle cx="89.8" cy="89.8" r=".57" fill="#f0f"/>
<circle cx="89.8" cy="89.8" r=".57" fill="none" stroke="#f0f" stroke-width=".25"/>
<circle cx="89.8" cy="107.2" r=".56" fill="#f0f"/>
<circle cx="89.8" cy="107.2" r=".56" fill="none" stroke="#f0f" stroke-width=".25"/>
<circle cx="92.7" cy="89.8" r=".56" fill="#f0f"/>
<circle cx="92.7" cy="89.8" r=".56" fill="none" stroke="#f0f" stroke-width=".25"/>
<g font-size="2.6" fill="#000080">
<text x="89.8" y="16.8">U8</text>
<text x="98.5" y="16.8">FC-LX1D</text>
<text x="36.3" y="22.6">Header2</text>
<text x="48.7" y="22.6">H2</text>
<text x="141.9" y="19.7">U9</text>
<text x="176.7" y="25.5">C22</text>
<text x="188.3" y="25.5">C23</text>
<text x="199.9" y="25.5">C24</text>
<text x="214.3" y="28.4">D4</text>
<text x="176.7" y="31.3">470uF</text>
<text x="188.3" y="31.3">10uF</text>
<text x="199.9" y="31.3">0.1uF</text>
<text x="214.3" y="31.3">SMBJ6</text>
<text x="139.1" y="37.1">LD05-23B05</text>
<text x="104.3" y="54.5">LT1963-3.3</text>
<text x="124.6" y="54.5">U10</text>
<text x="66.7" y="63.2">C25</text>
<text x="78.2" y="63.2">C26</text>
<text x="150.6" y="60.3">C27</text>
<text x="162.2" y="60.3">C28</text>
<text x="66.7" y="66">10uF</text>
<text x="78.2" y="66">0.1uF</text>
<text x="150.6" y="66">0.1uF</text>
<text x="162.2" y="66">10uF</text>
<text x="225.9" y="77.6">D5</text>
<text x="234.6" y="77.6">Power R16</text>
<text x="252" y="77.6">1.5K</text>
<text x="113" y="86.3">U11 SGM2019-1.8YN5G</text>
<text x="75.4" y="95">C29</text>
<text x="84" y="95">C30</text>
<text x="95.6" y="95">R17</text>
<text x="144.9" y="92.1">C31</text>
<text x="153.5" y="92.1">C32</text>
<text x="75.4" y="97.9">10uF</text>
<text x="84" y="97.9">0.1uF</text>
<text x="95.6" y="97.9">10K</text>
<text x="144.9" y="97.9">10uF</text>
<text x="153.5" y="97.9">0.1uF</text>
<text x="139.1" y="103.7">C33</text>
<text x="139.1" y="109.5">0.01uF</text>
<text x="133.3" y="138.4">R18</text>
<text x="104.3" y="144.2">U12</text>
<text x="115.9" y="144.2">MP1584</text>
<text x="133.3" y="147.2">40.2KR19</text>
<text x="147.7" y="147.2">140K</text>
<text x="78.2" y="152.9">R20</text>
<text x="89.8" y="152.9">100K</text>
<text x="133.3" y="152.9">C34</text>
<text x="141.9" y="152.9">220PF R21</text>
<text x="159.3" y="152.9">68.1K</text>
<text x="66.7" y="161.6">C38</text>
<text x="84" y="161.6">C35</text>
<text x="136.1" y="161.6">D6</text>
<text x="139.1" y="158.7">L1</text>
<text x="147.7" y="158.7">10uH</text>
<text x="153.5" y="161.6">C37</text>
<text x="162.2" y="161.6">C39</text>
<text x="84" y="167.4">10uF</text>
<text x="107.2" y="164.5">C36</text>
<text x="118.8" y="164.5">0.1uF</text>
<text x="153.5" y="167.4">0.1uF</text>
<text x="162.2" y="167.4">22uF</text>
<text x="66.7" y="170.3">100uF16V</text>
<text x="136.1" y="170.3">B340A-13-F</text>
</g>
<g font-size="2.6">
<text x="83.5" y="19.6">1</text>
<text x="129.8" y="22.6">1</text>
<text x="158.5" y="22.6">3</text>
<text x="182.5" y="19.7">VCC5</text>
<text x="54.2" y="25.4">1</text>
<text x="83.5" y="25.4">2</text>
<text x="112.1" y="25.4">5</text>
<text x="158.5" y="28.4">4</text>
<text x="54.2" y="31.2">2</text>
<text x="83.5" y="31.2">3</text>
<text x="112.1" y="31.2">4</text>
<text x="129.8" y="31.2">2</text>
<text x="72.5" y="54.5">VCC5</text>
<text x="100.8" y="57.3">8</text>
<text x="132.4" y="57.3">1</text>
<text x="153.5" y="54.5">VCC3.3</text>
<text x="100.8" y="60.2">7</text>
<text x="100.8" y="63.1">6</text>
<text x="100.8" y="66">5</text>
<text x="132.4" y="60.2">2</text>
<text x="132.4" y="63.1">3</text>
<text x="132.4" y="66">4</text>
<text x="216.4" y="81.7">VCC5</text>
<text x="86.9" y="86.3">VCC3.3</text>
<text x="109.5" y="89.2">1</text>
<text x="132.4" y="89.2">5</text>
<text x="147.7" y="86.3">VCC1.8</text>
<text x="109.5" y="95">2</text>
<text x="109.5" y="100.8">3</text>
<text x="132.4" y="100.8">4</text>
<text x="100.8" y="149.9">5</text>
<text x="100.8" y="147.1">9</text>
<text x="126.6" y="149.9">4</text>
<text x="165.1" y="144.2">VBAT</text>
<text x="100.8" y="155.7">7</text>
<text x="100.8" y="152.9">6</text>
<text x="126.6" y="155.7">2</text>
<text x="126.6" y="152.9">3</text>
<text x="54.2" y="157">VCC5</text>
<text x="100.8" y="158.7">8</text>
<text x="126.6" y="158.7">1</text>
<text x="173.8" y="187.7">Title</text>
<text x="185.4" y="190.6">&lt;Title&gt;</text>
<text x="173.8" y="196.3">Size</text>
<text x="185.4" y="196.3">Document Number</text>
<text x="269.4" y="196.3">Rev</text>
<text x="176.7" y="199.3">A</text>
<text x="185.4" y="199.3">&lt;Doc&gt;</text>
<text x="272.2" y="199.3">&lt;RevCode&gt;</text>
<text x="173.8" y="205.1">Date:</text>
<text x="188.8" y="205.1">Sunday, April 09, 2017</text>
<text x="231.7" y="205.1">Sheet</text>
<text x="246.2" y="205.1">5</text>
<text x="254.9" y="205.1">of</text>
<text x="263.6" y="205.1">5</text>
</g>
<g font-size="2.6" fill="#004080">
<text x="88.4" y="21.5">GND</text>
<text x="88.4" y="27.3">IN(N)</text>
<text x="99.4" y="27.3">OUT(N)</text>
<text x="134.7" y="24.4">AC(N)</text>
<text x="149.7" y="24.4">+VO</text>
<text x="88.4" y="33.1">IN(L)</text>
<text x="99.9" y="33.1">OUT(L)</text>
<text x="134.7" y="33.1">AC(L)</text>
<text x="150.3" y="30.2">-VO</text>
<text x="105.7" y="59.1">IN</text>
<text x="123.4" y="59.1">OUT</text>
<text x="105.7" y="62">GND3 SENSE/ADJ</text>
<text x="105.7" y="64.9">GND2</text>
<text x="121.7" y="64.9">GND1</text>
<text x="105.7" y="67.8">SHDN</text>
<text x="125.1" y="67.8">NC</text>
<text x="114.4" y="91">IN</text>
<text x="123.4" y="91">OUT</text>
<text x="114.4" y="96.8">GND</text>
<text x="114.4" y="102.6">EN</text>
<text x="125.5" y="102.6">BP</text>
<text x="105.7" y="148.9">GND-PAD</text>
<text x="105.7" y="154.7">FREQ</text>
<text x="105.7" y="151.8">GND</text>
<text x="115.3" y="154.7">COMP</text>
<text x="119.8" y="151.8">FB</text>
<text x="105.7" y="160.5">BST</text>
<text x="105.7" y="157.6">VIN</text>
<text x="118.8" y="160.5">SW</text>
<text x="119.5" y="157.6">EN</text>
</g>
<g font-size="2.6" fill="#f00">
<text x="64.3" y="25.5">AC(L)</text>
<text x="64.3" y="31.3">AC(N)</text>
</g>
<g font-size="2.6" fill="#00f">
<text x="141.9" y="28.2">AC-DC</text>
<text x="173.1" y="26.7" transform="rotate(-90 173.1 26.7)">+</text>
<text x="67.3" y="163.6" transform="rotate(90 67.3 163.6)">+</text>
</g>
<g font-size="2.1">
<text x="30.4" y="2.2">5</text>
<text x="85.4" y="2.2">4</text>
<text x="140.5" y="2.2">3</text>
<text x="195.4" y="2.2">2</text>
<text x="250.5" y="2.2">1</text>
<text x=".8" y="30.1">D</text>
<text x="278.8" y="30.1">D</text>
<text x=".8" y="80.8">C</text>
<text x="278.8" y="80.8">C</text>
<text x=".8" y="131.5">B</text>
<text x="278.8" y="131.5">B</text>
<text x=".8" y="182.2">A</text>
<text x="278.8" y="182.2">A</text>
<text x="30.4" y="207.8">5</text>
<text x="85.4" y="207.8">4</text>
<text x="140.5" y="207.8">3</text>
<text x="195.4" y="207.8">2</text>
<text x="250.5" y="207.8">1</text>
</g>
</svg>
